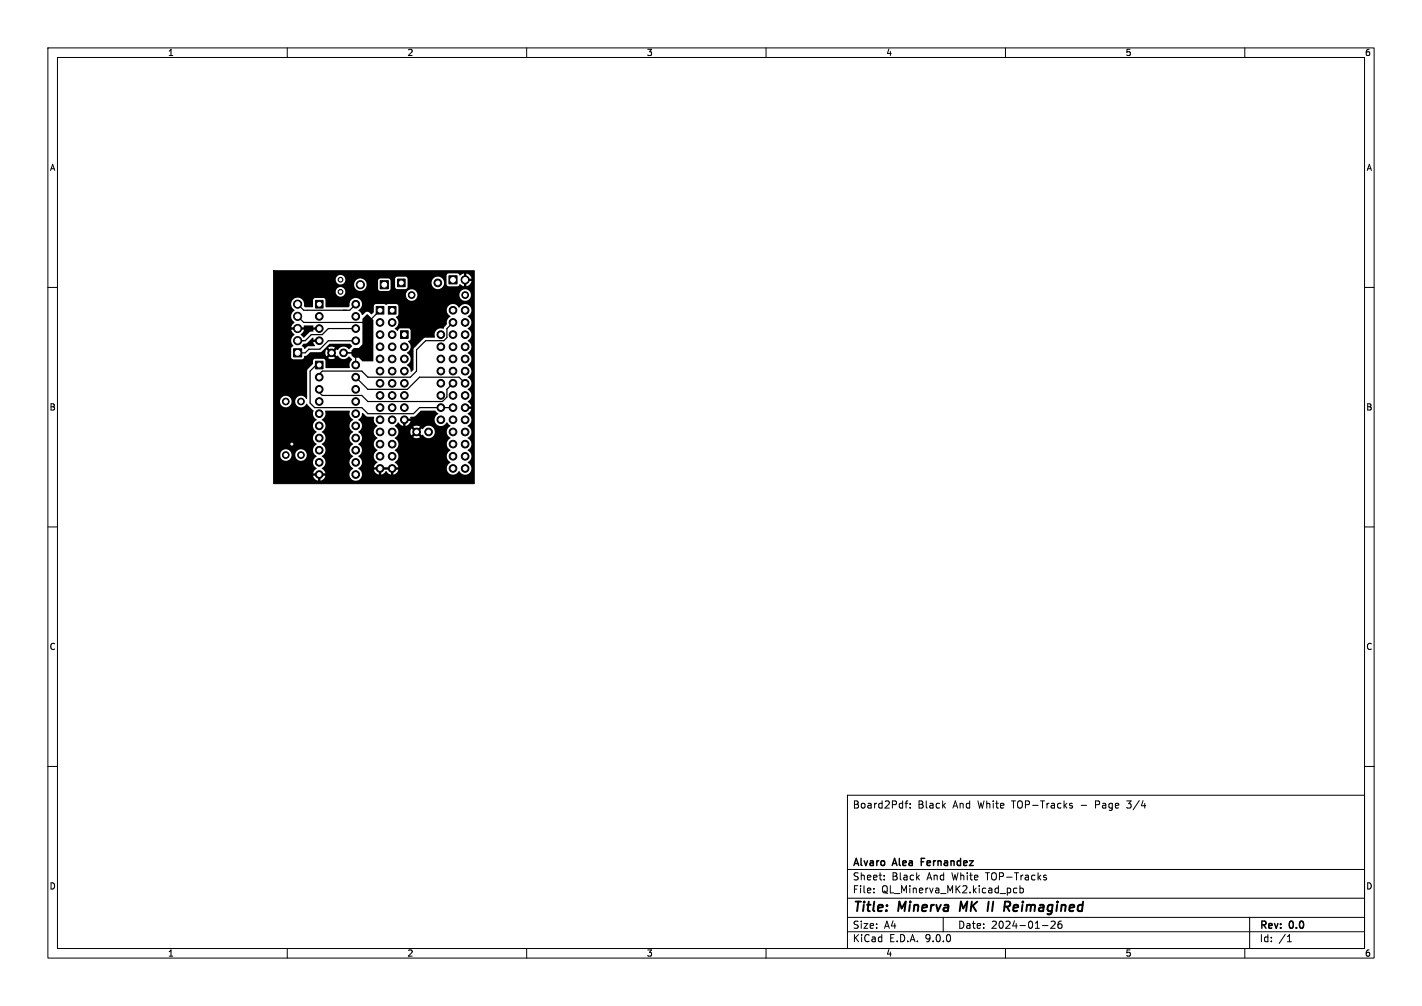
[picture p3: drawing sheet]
<svg xmlns="http://www.w3.org/2000/svg" width="297mm" height="210mm" viewBox="0 0 297 210" stroke-linecap="round" stroke-linejoin="round" font-family="sans-serif">
<g fill="#000" stroke="#000" stroke-width=".21">
<path d="M79.4 58.6h1.7v1.7h-1.7zM83 58.3h1.6v1.6h-1.6zM93.8 57.6h1.7v1.7h-1.7zM61.3 72.8h1.7v1.7h-1.7zM65.9 75.4h1.6v1.6h-1.6zM65.9 62.7h1.6v1.6h-1.6zM78.6 64h1.6v1.6h-1.6zM81.1 64h1.6v1.6h-1.6zM83.7 69.1h1.6v1.6h-1.6z"/>
<circle cx="71.1" cy="58.4" r=".5"/>
<circle cx="75.3" cy="59.4" r=".85"/>
<circle cx="91.4" cy="59.1" r=".8"/>
<circle cx="97.2" cy="58.4" r=".85"/>
<circle cx="62.2" cy="68.6" r=".85"/>
<circle cx="62.2" cy="71.1" r=".85"/>
<circle cx="62.2" cy="66" r=".85"/>
<circle cx="62.2" cy="63.5" r=".85"/>
<circle cx="66.7" cy="78.7" r=".8"/>
<circle cx="66.7" cy="66" r=".8"/>
<circle cx="66.7" cy="68.6" r=".8"/>
<circle cx="66.7" cy="71.1" r=".8"/>
<circle cx="69.3" cy="73.7" r=".8"/>
<circle cx="71.1" cy="60.9" r=".5"/>
<circle cx="71.8" cy="73.7" r=".8"/>
<circle cx="74.3" cy="76.2" r=".8"/>
<circle cx="74.3" cy="78.7" r=".8"/>
<circle cx="74.3" cy="63.5" r=".8"/>
<circle cx="74.3" cy="66" r=".8"/>
<circle cx="74.3" cy="68.6" r=".8"/>
<circle cx="74.3" cy="71.1" r=".8"/>
<circle cx="79.4" cy="67.3" r=".8"/>
<circle cx="79.4" cy="74.9" r=".8"/>
<circle cx="79.4" cy="72.4" r=".8"/>
<circle cx="79.4" cy="77.5" r=".8"/>
<circle cx="79.4" cy="69.8" r=".8"/>
<circle cx="81.9" cy="67.3" r=".8"/>
<circle cx="81.9" cy="69.9" r=".8"/>
<circle cx="81.9" cy="72.4" r=".8"/>
<circle cx="81.9" cy="74.9" r=".8"/>
<circle cx="81.9" cy="77.5" r=".8"/>
<circle cx="84.5" cy="74.9" r=".8"/>
<circle cx="84.5" cy="77.5" r=".8"/>
<circle cx="84.5" cy="72.4" r=".8"/>
<circle cx="86" cy="61.6" r=".7"/>
<circle cx="92.1" cy="69.8" r=".8"/>
<circle cx="92.1" cy="74.9" r=".8"/>
<circle cx="92.1" cy="77.5" r=".8"/>
<circle cx="92.1" cy="72.4" r=".8"/>
<circle cx="94.6" cy="69.8" r=".8"/>
<circle cx="94.6" cy="64.8" r=".8"/>
<circle cx="94.6" cy="74.9" r=".8"/>
<circle cx="94.6" cy="77.5" r=".8"/>
<circle cx="94.6" cy="72.4" r=".8"/>
<circle cx="94.6" cy="67.3" r=".8"/>
<circle cx="97.1" cy="74.9" r=".8"/>
<circle cx="97.1" cy="67.3" r=".8"/>
<circle cx="97.1" cy="72.4" r=".8"/>
<circle cx="97.1" cy="77.5" r=".8"/>
<circle cx="97.1" cy="69.9" r=".8"/>
<circle cx="97.1" cy="64.8" r=".8"/>
<circle cx="97.2" cy="61.6" r=".7"/>
<circle cx="59.7" cy="83.8" r=".7"/>
<circle cx="59.7" cy="95" r=".7"/>
<circle cx="61" cy="92.7" r=".4"/>
<circle cx="62.9" cy="83.8" r=".7"/>
<circle cx="62.9" cy="95" r=".7"/>
<circle cx="66.7" cy="83.8" r=".8"/>
<circle cx="66.7" cy="86.4" r=".8"/>
<circle cx="66.7" cy="88.9" r=".8"/>
<circle cx="66.7" cy="96.5" r=".8"/>
<circle cx="66.7" cy="94" r=".8"/>
<circle cx="66.7" cy="99.1" r=".8"/>
<circle cx="66.7" cy="81.3" r=".8"/>
<circle cx="66.7" cy="91.4" r=".8"/>
<circle cx="74.3" cy="91.4" r=".8"/>
<circle cx="74.3" cy="96.5" r=".8"/>
<circle cx="74.3" cy="94" r=".8"/>
<circle cx="74.3" cy="88.9" r=".8"/>
<circle cx="74.3" cy="86.4" r=".8"/>
<circle cx="74.3" cy="83.8" r=".8"/>
<circle cx="74.3" cy="81.3" r=".8"/>
<circle cx="74.3" cy="99.1" r=".8"/>
<circle cx="79.4" cy="92.7" r=".8"/>
<circle cx="79.4" cy="90.2" r=".8"/>
<circle cx="79.4" cy="82.5" r=".8"/>
<circle cx="79.4" cy="85.1" r=".8"/>
<circle cx="79.4" cy="95.2" r=".8"/>
<circle cx="79.4" cy="80" r=".8"/>
<circle cx="79.4" cy="87.6" r=".8"/>
<circle cx="79.4" cy="97.8" r=".8"/>
<circle cx="81.9" cy="97.8" r=".8"/>
<circle cx="81.9" cy="85.1" r=".8"/>
<circle cx="81.9" cy="90.2" r=".8"/>
<circle cx="81.9" cy="80" r=".8"/>
<circle cx="81.9" cy="92.7" r=".8"/>
<circle cx="81.9" cy="95.3" r=".8"/>
<circle cx="81.9" cy="87.6" r=".8"/>
<circle cx="81.9" cy="82.6" r=".8"/>
<circle cx="84.5" cy="85.1" r=".8"/>
<circle cx="84.5" cy="80" r=".8"/>
<circle cx="84.5" cy="82.5" r=".8"/>
<circle cx="84.5" cy="87.6" r=".8"/>
<circle cx="87" cy="90.2" r=".8"/>
<circle cx="89.5" cy="90.2" r=".8"/>
<circle cx="92.1" cy="80" r=".8"/>
<circle cx="92.1" cy="87.6" r=".8"/>
<circle cx="92.1" cy="85.1" r=".8"/>
<circle cx="92.1" cy="82.5" r=".8"/>
<circle cx="94.6" cy="85.1" r=".8"/>
<circle cx="94.6" cy="82.5" r=".8"/>
<circle cx="94.6" cy="80" r=".8"/>
<circle cx="94.6" cy="97.8" r=".8"/>
<circle cx="94.6" cy="92.7" r=".8"/>
<circle cx="94.6" cy="90.2" r=".8"/>
<circle cx="94.6" cy="87.6" r=".8"/>
<circle cx="94.6" cy="95.2" r=".8"/>
<circle cx="97.1" cy="80" r=".8"/>
<circle cx="97.1" cy="92.7" r=".8"/>
<circle cx="97.1" cy="82.6" r=".8"/>
<circle cx="97.1" cy="85.1" r=".8"/>
<circle cx="97.1" cy="90.2" r=".8"/>
<circle cx="97.1" cy="97.8" r=".8"/>
<circle cx="97.1" cy="87.6" r=".8"/>
<circle cx="97.1" cy="95.3" r=".8"/>
</g>
<g fill="none" stroke="#000" stroke-width=".25">
<path d="M61.5 71.1h2M62.2 63.5l1.2 1.3h9.6l1.3-1.3M62.2 66l1.2 1.3h13.4M66 76.2l-1.2 1.3v6.6l.9 1h9.9l1.2 1.3h9.6l1.2-1.3h7M71.1 73.7h3.2M73.7 68.6h-5.1l-1.3 1.3h-2.3l-1.2 1.2h-1.6M73.7 71.1h-5.1l-1.8 1.8h-2.3l-.7 .8h-2.3M74.3 78.7l2.5 2.6h8.3l2.5-2.6h8.3l1.2 1.3M74.3 73.7v2.5M76.8 67.3v3.8l-2.5 2.6M79.4 64.8l-2.6 2.5M94.6 67.3l-1.3 1.3v1.9l-.6 .6h-3.8l-1.9 1.9v4.5l-1.3 1.2h-8.9l-1.2-1.2h-8.3l-1.3 1.2"/>
<path d="M81.9 97.8v2.5M84.5 87.6v12.7M87 90.2l-2.5 2.5M94.6 80l-1.3 1.3v1.6l-.9 .9h-15.6l-1.2-1.2h-8.3l-1.3-1.3M97.1 85.1h1.7v14.2l-1 1h-22.3l-.2 .2h-1.9l-.2-.2h-4l-1.3-1.2h-3.8l-1.2 1.2h-3.2l-1.3-1.2v-6.4l1.3-1.3h2.5l-1.2 1.3M81.9 100.3h.1M87 100.3h.1"/>
</g>
<path d="M57.2 56.6l41.7-.1 .2 .1-.1 44.3-41.7 .1-.1-.2v-5.9h1.3a1.2 1.2 0 0 0 1.2 1.3 1.2 1.2 0 0 0 1.2-1.3h.8v.2a1.2 1.2 0 0 0 1.8 .9 1.2 1.2 0 0 0 0-2 1.2 1.2 0 0 0-1.8 .9h-.8v-.2a1.2 1.2 0 0 0-1.3-.9 1.2 1.2 0 0 0-1.1 1.1h-1.3v-11.2h1.3v.2a1.2 1.2 0 0 0 1.8 .9 1.2 1.2 0 0 0 0-2 1.2 1.2 0 0 0-1.8 .9h-1.3v-20.3h3.6l.2 .8 .5 .6a1.48 1.48 0 0 0 0 2.5l-.5 .6-.2 .4h.9v.5h-.9l.7 1.1a1.46 1.46 0 0 0-.2 2.3l-.5 .5 .1 2 .3 .3h1.9a.6 .6 0 0 0 .4-.7l.6-.1 .7-.7h2.3l1.8-1.7h4.2l.4 .5-.6 .6a1.41 1.41 0 0 0-2.4 .2l-.2-.2-.6 .7-.4-.3 .6-.8a1.29 1.29 0 0 0-1.4 .1l.7 .7-.3 .3-.8-.6a1.29 1.29 0 0 0 .1 1.4l.7-.7 .3 .4-.6 .7a1.29 1.29 0 0 0 1.4-.1l-.7-.6 .4-.4 .6 .7 .3-.2a1.39 1.39 0 0 0 2.3 .2l.6 .6v.2a1.56 1.56 0 0 0-.5 1.6h-4.9l-.1-.1v-1.3l-.2-.4-.3-.1-1.9 .1-.2 .3v.7l-1.1 1.1-.2 .3v5.9a1.32 1.32 0 0 0-2.3 .1 1.26 1.26 0 0 0 .7 1.5 1.26 1.26 0 0 0 1.6-.6l1.4 1.5a1.48 1.48 0 0 0 .7 1.8 1.42 1.42 0 0 0-.8 1.3 1.42 1.42 0 0 0 .8 1.3 1.42 1.42 0 0 0-.8 1.2 1.42 1.42 0 0 0 .8 1.3 1.42 1.42 0 0 0-.8 1.3 1.42 1.42 0 0 0 .8 1.3 1.42 1.42 0 0 0-.8 1.2 1.42 1.42 0 0 0 .8 1.3l-.5 .4-.3 .6h1v.5h-1a1.29 1.29 0 0 0 1 1v-.9h.5l.1 .9a1.29 1.29 0 0 0 1-1h-1v-.5h1l-.3-.6-.5-.4a1.42 1.42 0 0 0 .8-1.3 1.42 1.42 0 0 0-.8-1.3 1.42 1.42 0 0 0 .8-1.2 1.42 1.42 0 0 0-.8-1.3 1.42 1.42 0 0 0 .8-1.3 1.42 1.42 0 0 0-.8-1.2 1.42 1.42 0 0 0 .8-1.3 1.42 1.42 0 0 0-.8-1.3 1.58 1.58 0 0 0 .7-1.8l5.1-.1a1.65 1.65 0 0 0 .8 1.9 1.42 1.42 0 0 0-.8 1.3 1.42 1.42 0 0 0 .8 1.3 1.42 1.42 0 0 0-.8 1.2 1.42 1.42 0 0 0 .8 1.3 1.42 1.42 0 0 0-.8 1.3 1.42 1.42 0 0 0 .8 1.3 1.42 1.42 0 0 0-.8 1.2 1.42 1.42 0 0 0 .8 1.3 1.34 1.34 0 0 0-.5 2.1 1.34 1.34 0 0 0 2.1-.1 1.34 1.34 0 0 0-.6-2 1.42 1.42 0 0 0 .8-1.3 1.42 1.42 0 0 0-.8-1.3 1.42 1.42 0 0 0 .8-1.2 1.42 1.42 0 0 0-.8-1.3 1.42 1.42 0 0 0 .8-1.3 1.42 1.42 0 0 0-.8-1.2 1.42 1.42 0 0 0 .8-1.3 1.42 1.42 0 0 0-.8-1.3l.2-.1a1.64 1.64 0 0 0 .7-1.3l1 .8 1.5 .1a1.53 1.53 0 0 0 .7 1.8 1.42 1.42 0 0 0-.8 1.3 1.42 1.42 0 0 0 .8 1.2 1.42 1.42 0 0 0-.8 1.3 1.42 1.42 0 0 0 .8 1.3 1.42 1.42 0 0 0-.8 1.3 1.42 1.42 0 0 0 .8 1.2l-.5 .4-.3 .6h1v.5h-1a1.29 1.29 0 0 0 1 1.1v-1h.5v1l.6-.3 .4-.5 .5 .5 .6 .3v-1h.5v1a1.29 1.29 0 0 0 1-1h-1v-.5h1l-.3-.6-.5-.5a1.42 1.42 0 0 0 .8-1.2 1.42 1.42 0 0 0-.8-1.3 1.42 1.42 0 0 0 .8-1.3 1.42 1.42 0 0 0-.8-1.3l.3-.2a1.29 1.29 0 0 0 .5-1.1h2.5l.2 .8 .7-.7 .4 .4-.7 .7a1.29 1.29 0 0 0 1.4-.1l-.6-.6 .3-.4 .7 .7 .2-.1a1.33 1.33 0 0 0 2.1 .3 1.33 1.33 0 0 0-.2-2.1 1.33 1.33 0 0 0-1.9 .6l-.2-.2-.7 .7-.3-.3 .6-.7a1.29 1.29 0 0 0-1.4 0l.7 .7-.4 .3-.7-.7-.2 .7h-2.5l-.2-.6-.6-.6 .8-.7 .4 .4 .6 .3v-1h.5v1a1.29 1.29 0 0 0 1-1h-.9v-.5h.9v-.4l1-.1 1.2-1.2h3l.6 .7a1.33 1.33 0 0 0-.3 2.2 1.33 1.33 0 0 0 2.2-.4l.7 .7a1.42 1.42 0 0 0-.8 1.3 1.42 1.42 0 0 0 .8 1.2 1.42 1.42 0 0 0-.8 1.3 1.42 1.42 0 0 0 .8 1.3 1.42 1.42 0 0 0-.8 1.3 1.42 1.42 0 0 0 .8 1.2 1.35 1.35 0 0 0-.4 2.2 1.35 1.35 0 0 0 2.2-.4 1.35 1.35 0 0 0 2.2 .4 1.35 1.35 0 0 0-.4-2.2 1.42 1.42 0 0 0 .8-1.2 1.42 1.42 0 0 0-.8-1.3 1.42 1.42 0 0 0 .8-1.3 1.42 1.42 0 0 0-.8-1.3 1.42 1.42 0 0 0 .8-1.2 1.42 1.42 0 0 0-.8-1.3 1.42 1.42 0 0 0 .8-1.3 1.42 1.42 0 0 0-.8-1.2l.4-.5 .3-.5h-.9v-.5h.9l-.3-.6-.4-.4a1.74 1.74 0 0 0 .7-1.8l-.7-.8a1.42 1.42 0 0 0 .8-1.3 1.42 1.42 0 0 0-.8-1.3 1.43 1.43 0 0 0 0-2.5 1.43 1.43 0 0 0 0-2.5 1.42 1.42 0 0 0 .8-1.3 1.42 1.42 0 0 0-.8-1.3 1.42 1.42 0 0 0 .8-1.2 1.42 1.42 0 0 0-.8-1.3 1.42 1.42 0 0 0 .8-1.3 1.42 1.42 0 0 0-.8-1.3 1.35 1.35 0 0 0 .4-2.1 1.35 1.35 0 0 0-2.2 .3 1.35 1.35 0 0 0-2.2-.3 1.35 1.35 0 0 0 .4 2.1l-.1 .2a1.44 1.44 0 0 0-.7 1.5l-.4 .5-.2 .4a1.45 1.45 0 0 0-1.5 .3 1.45 1.45 0 0 0-.4 1.6l-2.2 .1-2.1 2-.1 .4v4.2l-.6 .4a1.86 1.86 0 0 0-.8-1.4 1.43 1.43 0 0 0 0-2.5 1.44 1.44 0 0 0 .2-2.5l.5-.4 .1-1.8-.2-.3-.3-.2-1.8 .1-.5 .5-.6-.5a1.44 1.44 0 0 0 .3-2.4l.4-.3 .1-.3v-1.7l-.4-.4h-1.7l-.5 .2-.4-.2h-1.9l-.2 .4v1.3l-.5 .4-.6-.4-.4-.1-1 .7-.8-1a1.34 1.34 0 0 0 .7-1.7 1.34 1.34 0 0 0-1.6-.8 1.34 1.34 0 0 0-.9 1.6l-.3 .2h-4.6l-.3-1.7-.3-.2h-1.7l-.4 .4v1.5h-1.7a.52 .52 0 0 1-.2-.7 1.35 1.35 0 0 0-1.3-1.3 1.35 1.35 0 0 0-1.4 1.3h-3.6v-2.4h12.9l.1 .2a1 1 0 0 0 .8 .7 1 1 0 0 0 .9-.4h12.9v.2a1.2 1.2 0 0 0 1.3 1.1 1.2 1.2 0 0 0 1.1-1.3h8.8v.2a1.2 1.2 0 0 0 1.8 .9 1.2 1.2 0 0 0 0-2 1.2 1.2 0 0 0-1.8 .9h-8.8l-.1-.2a1.2 1.2 0 0 0-1.2-.9 1.2 1.2 0 0 0-1.1 1.1h-12.9a1 1 0 0 0-.5-1.5 1 1 0 0 0-1.3 1h-12.9v-2.5h12.9l.1 .2a1.01 1.01 0 0 0 1.3 .6h2.5v.2a1.3 1.3 0 0 0 1.8 1.1 1.3 1.3 0 0 0 .5-2h2.7v1.7l.4 .4h1.7l.3-.1 .2-.3v-1.7l-.3-.4h1.2v1.8l.5 .4 1.9-.1 .2-.3v-1h5a1.3 1.3 0 0 0 1.8 1.3 1.3 1.3 0 0 0 .4-2.2 1.3 1.3 0 0 0-2.1 .7l-.1 .2h-5v-1l-.4-.2h-1.8l-.4 .4-3.1-.1-.4 .5h-2.7a1.31 1.31 0 0 0-1.4-.4 1.31 1.31 0 0 0-.9 1.1h-2.5l.2-.1a1 1 0 0 0-.1-1.7h21.7v1.9l.2 .3 2.1 .1 .5-.5 .8 .4v-.8h.5l.1 .8a1.34 1.34 0 0 0 1-1h-.9v-.5l.9-.1a1.34 1.34 0 0 0-1.1-1v.9h-.5v-.9l-.8 .4-.6-.4h-1.8l-.4 .4h-21.7a1.01 1.01 0 0 0-1.5 1h-12.9zM62.6 68.3h.9v-.4h1.9l.1 .2-.1 .2h1v.5h-1v.4l-.7 .1-1.3 1.2-.6-.7 .5-.5 .2-.5h-.9zM63.3 71.8l.8-.1 1.2-1.2h.2l-.1 .4h1v.5h-1l.4 .7-.1 .2h-1.4l-.7 .5-.6-.6zM66.5 70.5h.4v.3h-.5zM66.4 68.9h.5v.3h-.4zM76.6 65.6h.2l1.2 1.2v8.5l-.1 .1h-2.2l-.8-.7h-1l-.5-.6v-1l.5-.4 1-.1 .8-.7v-5.3zM79.7 97.5l1.9 .1v.5l-1.9-.1z" fill="#000"/>
<g fill="#fff" stroke="#fff" stroke-width=".21">
<circle cx="61" cy="92.7" r=".2"/>
<circle cx="80.3" cy="59.4" r=".5"/>
<circle cx="75.3" cy="59.4" r=".5"/>
<circle cx="71.8" cy="73.7" r=".4"/>
<circle cx="69.3" cy="73.7" r=".4"/>
<circle cx="71.1" cy="58.4" r=".25"/>
<circle cx="71.1" cy="60.9" r=".25"/>
<circle cx="66.7" cy="76.2" r=".4"/>
<circle cx="66.7" cy="78.7" r=".4"/>
<circle cx="66.7" cy="81.3" r=".4"/>
<circle cx="66.7" cy="83.8" r=".4"/>
<circle cx="66.7" cy="86.4" r=".4"/>
<circle cx="66.7" cy="88.9" r=".4"/>
<circle cx="66.7" cy="91.4" r=".4"/>
<circle cx="66.7" cy="94" r=".4"/>
<circle cx="66.7" cy="96.5" r=".4"/>
<circle cx="66.7" cy="99.1" r=".4"/>
<circle cx="74.3" cy="99.1" r=".4"/>
<circle cx="74.3" cy="96.5" r=".4"/>
<circle cx="74.3" cy="94" r=".4"/>
<circle cx="74.3" cy="91.4" r=".4"/>
<circle cx="74.3" cy="88.9" r=".4"/>
<circle cx="74.3" cy="86.4" r=".4"/>
<circle cx="74.3" cy="83.8" r=".4"/>
<circle cx="74.3" cy="81.3" r=".4"/>
<circle cx="74.3" cy="78.7" r=".4"/>
<circle cx="74.3" cy="76.2" r=".4"/>
<circle cx="62.2" cy="73.7" r=".5"/>
<circle cx="62.2" cy="71.1" r=".5"/>
<circle cx="62.2" cy="68.6" r=".5"/>
<circle cx="62.2" cy="66" r=".5"/>
<circle cx="62.2" cy="63.5" r=".5"/>
<circle cx="81.9" cy="64.8" r=".4"/>
<circle cx="81.9" cy="67.3" r=".4"/>
<circle cx="81.9" cy="69.9" r=".4"/>
<circle cx="81.9" cy="72.4" r=".4"/>
<circle cx="81.9" cy="74.9" r=".4"/>
<circle cx="81.9" cy="77.5" r=".4"/>
<circle cx="81.9" cy="80" r=".4"/>
<circle cx="81.9" cy="82.6" r=".4"/>
<circle cx="81.9" cy="85.1" r=".4"/>
<circle cx="81.9" cy="87.6" r=".4"/>
<circle cx="81.9" cy="90.2" r=".4"/>
<circle cx="81.9" cy="92.7" r=".4"/>
<circle cx="81.9" cy="95.3" r=".4"/>
<circle cx="81.9" cy="97.8" r=".4"/>
<circle cx="97.2" cy="97.8" r=".4"/>
<circle cx="97.2" cy="95.3" r=".4"/>
<circle cx="97.2" cy="92.7" r=".4"/>
<circle cx="97.2" cy="90.2" r=".4"/>
<circle cx="97.2" cy="87.6" r=".4"/>
<circle cx="97.2" cy="85.1" r=".4"/>
<circle cx="97.2" cy="82.6" r=".4"/>
<circle cx="97.2" cy="80" r=".4"/>
<circle cx="97.2" cy="77.5" r=".4"/>
<circle cx="97.2" cy="74.9" r=".4"/>
<circle cx="97.2" cy="72.4" r=".4"/>
<circle cx="97.2" cy="69.9" r=".4"/>
<circle cx="97.2" cy="67.3" r=".4"/>
<circle cx="97.2" cy="64.8" r=".4"/>
<circle cx="84.5" cy="69.9" r=".4"/>
<circle cx="84.5" cy="72.4" r=".4"/>
<circle cx="84.5" cy="74.9" r=".4"/>
<circle cx="84.5" cy="77.5" r=".4"/>
<circle cx="84.5" cy="80" r=".4"/>
<circle cx="84.5" cy="82.6" r=".4"/>
<circle cx="84.5" cy="85.1" r=".4"/>
<circle cx="84.5" cy="87.6" r=".4"/>
<circle cx="92.1" cy="87.6" r=".4"/>
<circle cx="92.1" cy="85.1" r=".4"/>
<circle cx="92.1" cy="82.6" r=".4"/>
<circle cx="92.1" cy="80" r=".4"/>
<circle cx="92.1" cy="77.5" r=".4"/>
<circle cx="92.1" cy="74.9" r=".4"/>
<circle cx="92.1" cy="72.4" r=".4"/>
<circle cx="92.1" cy="69.9" r=".4"/>
<circle cx="94.6" cy="58.4" r=".5"/>
<circle cx="97.2" cy="58.4" r=".5"/>
<circle cx="66.7" cy="63.5" r=".4"/>
<circle cx="66.7" cy="66.1" r=".4"/>
<circle cx="66.7" cy="68.6" r=".4"/>
<circle cx="66.7" cy="71.1" r=".4"/>
<circle cx="74.3" cy="71.1" r=".4"/>
<circle cx="74.3" cy="68.6" r=".4"/>
<circle cx="74.3" cy="66.1" r=".4"/>
<circle cx="74.3" cy="63.5" r=".4"/>
<circle cx="79.4" cy="64.8" r=".4"/>
<circle cx="79.4" cy="67.3" r=".4"/>
<circle cx="79.4" cy="69.9" r=".4"/>
<circle cx="79.4" cy="72.4" r=".4"/>
<circle cx="79.4" cy="74.9" r=".4"/>
<circle cx="79.4" cy="77.5" r=".4"/>
<circle cx="79.4" cy="80" r=".4"/>
<circle cx="79.4" cy="82.6" r=".4"/>
<circle cx="79.4" cy="85.1" r=".4"/>
<circle cx="79.4" cy="87.6" r=".4"/>
<circle cx="79.4" cy="90.2" r=".4"/>
<circle cx="79.4" cy="92.7" r=".4"/>
<circle cx="79.4" cy="95.3" r=".4"/>
<circle cx="79.4" cy="97.8" r=".4"/>
<circle cx="94.6" cy="97.8" r=".4"/>
<circle cx="94.6" cy="95.3" r=".4"/>
<circle cx="94.6" cy="92.7" r=".4"/>
<circle cx="94.6" cy="90.2" r=".4"/>
<circle cx="94.6" cy="87.6" r=".4"/>
<circle cx="94.6" cy="85.1" r=".4"/>
<circle cx="94.6" cy="82.6" r=".4"/>
<circle cx="94.6" cy="80" r=".4"/>
<circle cx="94.6" cy="77.5" r=".4"/>
<circle cx="94.6" cy="74.9" r=".4"/>
<circle cx="94.6" cy="72.4" r=".4"/>
<circle cx="94.6" cy="69.9" r=".4"/>
<circle cx="94.6" cy="67.3" r=".4"/>
<circle cx="94.6" cy="64.8" r=".4"/>
<circle cx="59.7" cy="95" r=".35"/>
<circle cx="59.7" cy="83.8" r=".35"/>
<circle cx="89.5" cy="90.2" r=".4"/>
<circle cx="87" cy="90.2" r=".4"/>
<circle cx="62.9" cy="95" r=".35"/>
<circle cx="62.9" cy="83.8" r=".35"/>
<circle cx="86" cy="61.6" r=".35"/>
<circle cx="97.2" cy="61.6" r=".35"/>
<circle cx="83.8" cy="59.1" r=".4"/>
<circle cx="91.4" cy="59.1" r=".4"/>
</g>
<g fill="none" stroke="#000" stroke-width=".21">
<path d="M10 10h277v190h-277zM12 12h273v186h-273zM60 10v2M110 10v2M160 10v2M210 10v2M260 10v2M57.1 56.5h42v44.5h-42zM10 60h2M285 60h2M10 110h2M285 110h2"/>
<path d="M10 160h2M177 166h108v32h-108zM189 167.7h.6M189.6 167.2l-.4 .2v1.3M190.1 168.6v.1M190.1 167.8v.1M223.5 167.8h.5M223.5 168.1l.5 .2v.2l-.2 .2-.4-.1M235.3 167.2h.9M235.3 168.6l.2 .1M285 160h2M60 198v2"/>
<path d="M110 198v2M160 198v2M177 194.5h108M177 191.5h108M177 187.5h108M177 181.5h108M182.5 186.3v.1M182.5 185.5v.1M184.7 183.6v.1M184.7 182.8v.1M197 191.5v3M210 198v2"/>
<path d="M212.4 185.5l-.4-.1-.3 .3 .1 .6h.6M213 185.5l.5-.1 .2 .3-.1 .6h-.6M213 184.9v1.5M217.7 193.2h1.2M218 183.1l.5 .2 .1 .2-.2 .2-.4-.1M218 182.8h.5M220.3 192.4v.5l-.8 .9h.9M221.2 192.4a1.17 1.17 0 0 0-.1 1.3h.6l.1-.5-.3-.3h-.4l-.1 .3M260 198v2M261 191.5v6.5M268.9 196.6h.8M269 195.5l.3-.4v1.5"/>
</g>
<path d="M200.7 188.2l-.3 2M210.3 189.3l.5 .9M210.7 188.2l.2 .1a.58 .58 0 0 1-.3 1" fill="none" stroke="#000" stroke-width=".4"/>
<path d="M192.4 179.9h.5M193.1 179.2h-.7v1.5" fill="none" stroke="#000" stroke-width=".3"/>
<g font-size="2.8">
<text x="178" y="190.9">Title:</text>
<text x="187.7" y="190.9">Minerva</text>
<text x="201.3" y="190.9">MK II</text>
<text x="212.2" y="190.9">Reimagined</text>
</g>
<g font-size="2.1">
<text x="178" y="169">Board2Pdf:</text>
<text x="191.7" y="169">Black</text>
<text x="199.1" y="169">And</text>
<text x="204.4" y="169">White</text>
<text x="211.6" y="169">TOP-Tracks</text>
<text x="226.1" y="169">-</text>
<text x="229.3" y="169">Page</text>
<text x="236.1" y="169">3/4</text>
<text x="178" y="184">Sheet:</text>
<text x="178" y="181.2">Alvaro</text>
<text x="186.2" y="184">Black</text>
<text x="186.6" y="181.2">Alea</text>
<text x="193.1" y="181.2">Fernandez</text>
<text x="193.7" y="184">And</text>
<text x="199" y="184">White</text>
<text x="206.2" y="184">TOP-Tracks</text>
<text x="178" y="186.7">File:</text>
<text x="184.1" y="186.7">QL_Minerva_MK2.kicad_pcb</text>
<text x="178" y="196.9">KiCad</text>
<text x="178" y="194.1">Size:</text>
<text x="184.7" y="194.1">A4</text>
<text x="185.7" y="196.9">E.D.A.</text>
<text x="193.3" y="196.9">9.0.0</text>
<text x="200" y="194.1">Date:</text>
<text x="207" y="194.1">2024-01-26</text>
<text x="263" y="194.3">Rev:</text>
<text x="263" y="196.9">Id:</text>
<text x="267.1" y="196.9">/1</text>
<text x="269.4" y="194.3">0.0</text>
</g>
<g font-size="1.8">
<text x="35" y="11.9">1</text>
<text x="85" y="11.9">2</text>
<text x="135" y="11.9">3</text>
<text x="185" y="11.9">4</text>
<text x="235" y="11.9">5</text>
<text x="285" y="11.9">6</text>
<text x="10.3" y="35.9">A</text>
<text x="285.4" y="35.9">A</text>
<text x="10.3" y="85.9">B</text>
<text x="285.3" y="85.9">B</text>
<text x="10.3" y="135.9">C</text>
<text x="285.3" y="135.9">C</text>
<text x="10.3" y="185.9">D</text>
<text x="285.3" y="185.9">D</text>
<text x="35" y="199.9">1</text>
<text x="85" y="199.9">2</text>
<text x="135" y="199.9">3</text>
<text x="185" y="199.9">4</text>
<text x="235" y="199.9">5</text>
<text x="285" y="199.9">6</text>
</g>
</svg>
